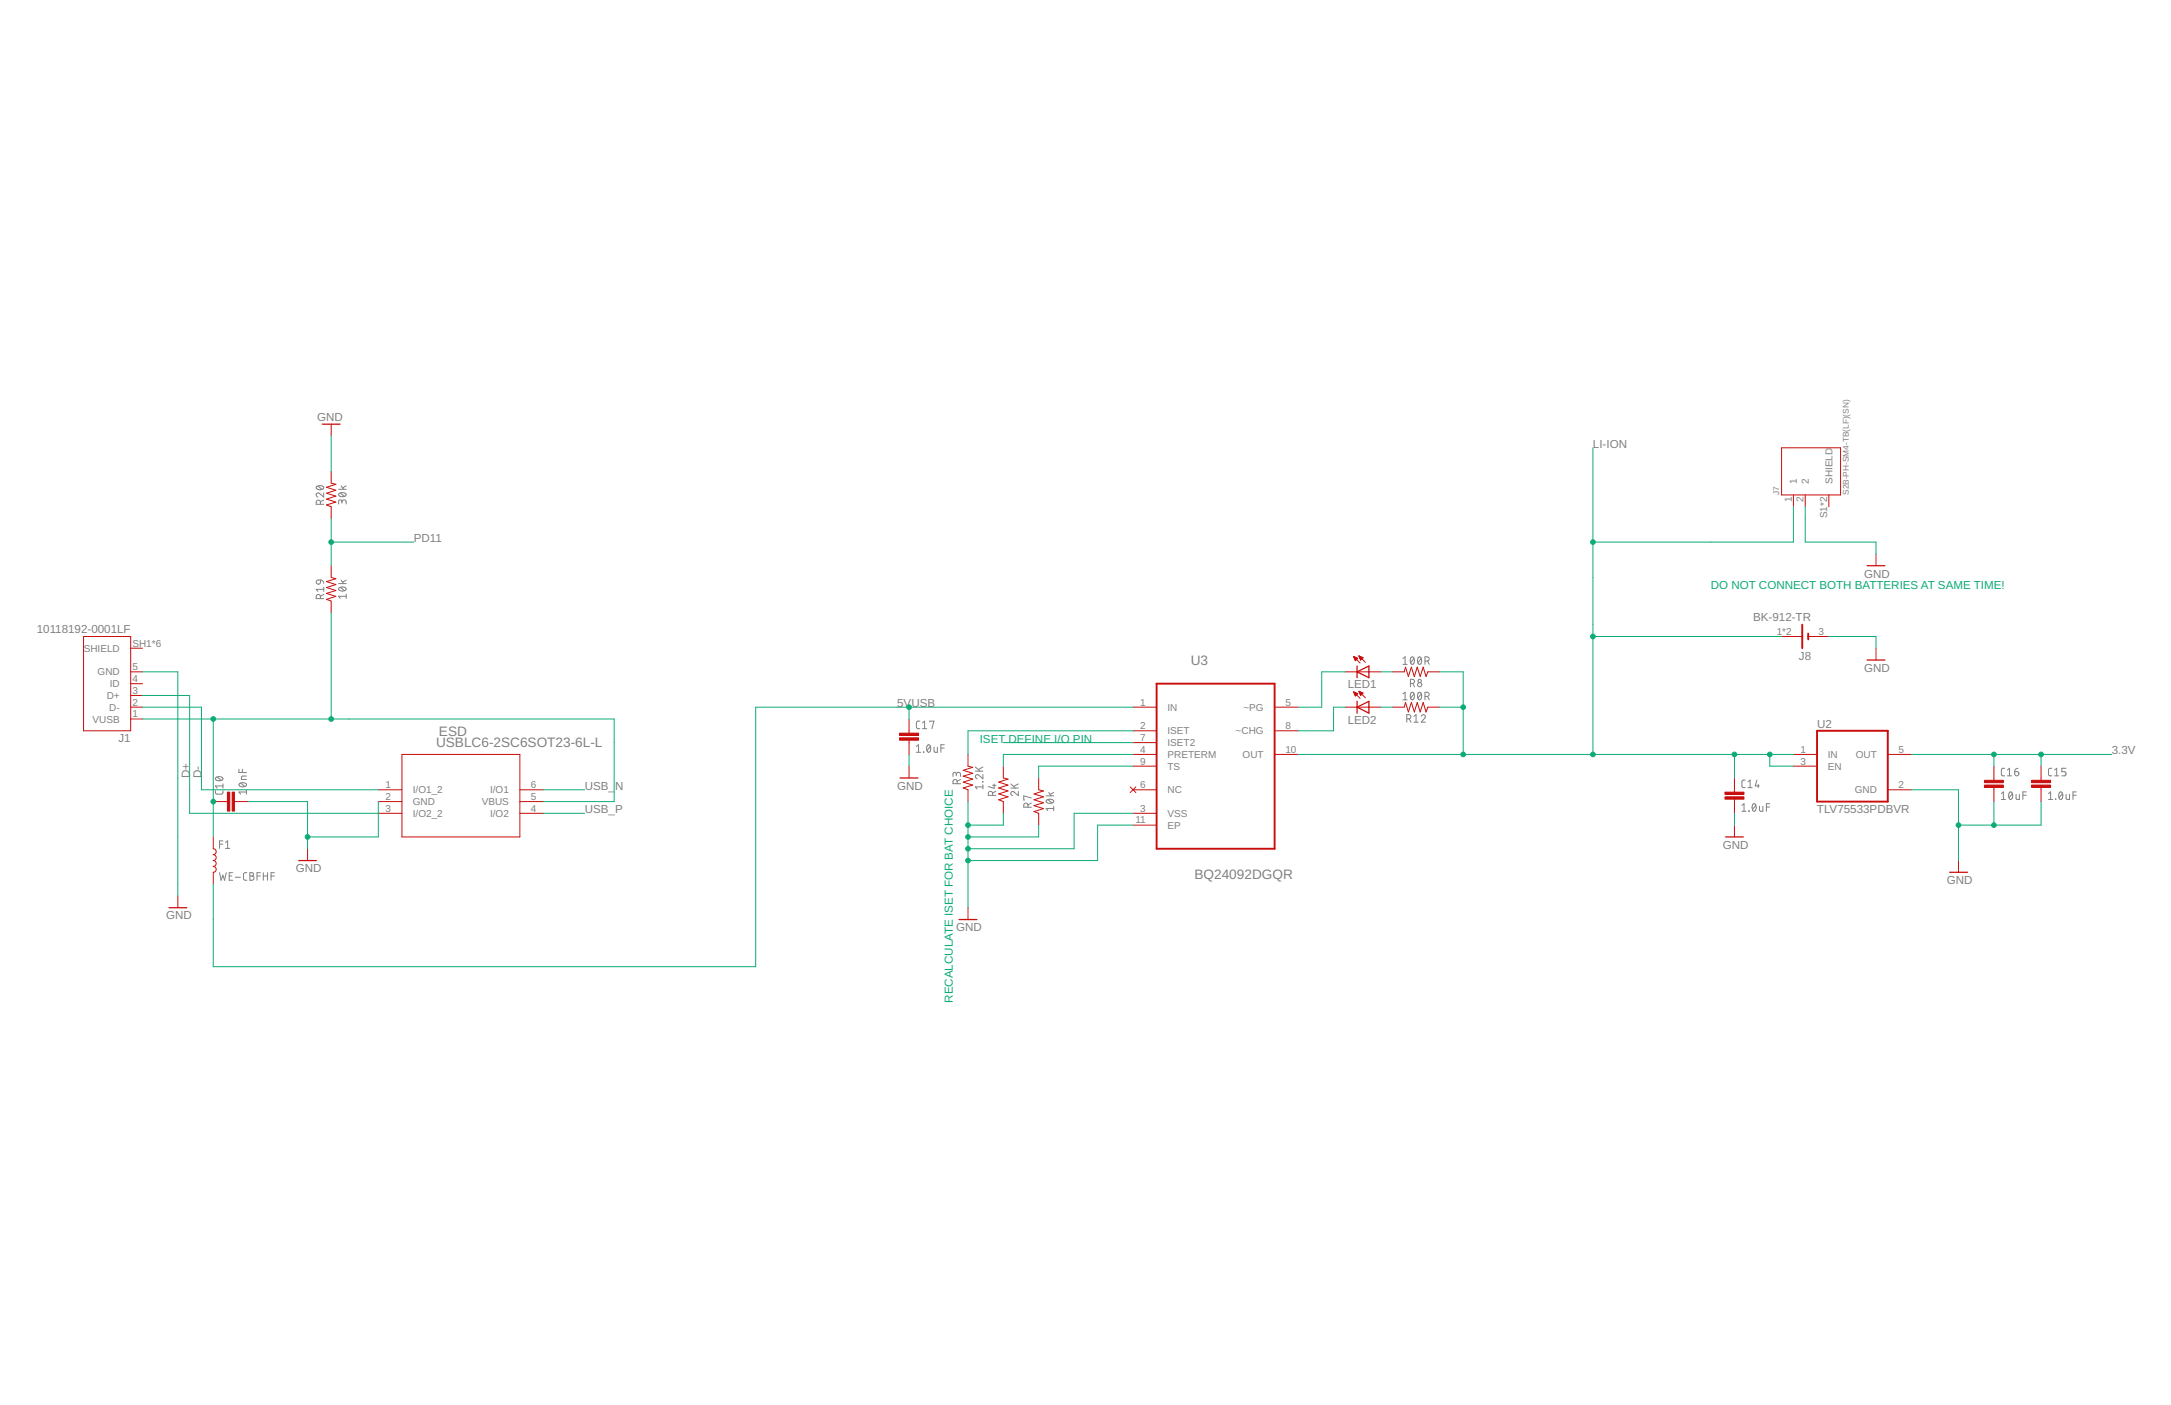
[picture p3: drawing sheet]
<svg xmlns="http://www.w3.org/2000/svg" width="432mm" height="279mm" viewBox="0 0 432 279" stroke-linecap="round" stroke-linejoin="round" font-family="sans-serif">
<g fill="none" stroke="#808080" stroke-width=".2">
<path d="M63 96.8a.95 .95 0 0 1 1.4 .2 .88 .88 0 0 1-1.5 0zM63.2 96.6l.9 .7M64.4 98v.8l-.8-.7a.41 .41 0 0 0-.7 .2 .41 .41 0 0 0 .3 .5M64.4 99.4l-.7 .4M67.4 97.3h1.5M67.4 98.1a.96 .96 0 0 1 1.5 .3 .88 .88 0 0 1-1.5 0zM67.7 98l.8 .7M67.8 96.6l.5 .7M68 99.8a.42 .42 0 0 1 .4-.4 .42 .42 0 0 1 .5 .4v.4M68.9 96.6l-.8 .4M63 115.5l.7-.2v.5a.42 .42 0 0 1-.6 .3 .42 .42 0 0 1-.1-.6zM63.7 119v-.4a.42 .42 0 0 0-.4-.4 .42 .42 0 0 0-.4 .4v.4h1.5"/>
<path d="M63.7 115.3l.4 .2 .3 .5M63.7 100.3v-.4a.42 .42 0 0 0-.4-.5 .42 .42 0 0 0-.4 .5v.4h1.5M64.4 118.2l-.7 .3M64.4 117.2h-1.5l.3 .4M64.4 116.8v.8M67.4 116.1h1.5M67.4 116.9a.98 .98 0 0 1 1.5 .2 .9 .9 0 0 1-1.5 0zM67.7 116.8l.8 .7M67.8 115.4l.5 .7M68 100.1v-.5l-.4-.2-.2 .2v.6M68.9 118.6h-1.5l.3 .4M68.9 118.2v.8"/>
<path d="M68.9 115.4l-.8 .4M279 131l.5-.4v1.5M279 138l.5-.3v1.5M279 132.1h.9M279 139.2h.9M280.5 135.9h.4a.41 .41 0 0 0 .4-.4 .41 .41 0 0 0-.4-.4h-.4v1.5M280.7 130.7l.2-.1a.88 .88 0 0 1 0 1.5 .95 .95 0 0 1-.2-1.4zM280.7 137.8l.2-.1a.88 .88 0 0 1 0 1.5 .98 .98 0 0 1-.2-1.4zM281 135.9l.3 .7M281.2 131l-.6 .8M281.2 138l-.6 .8M282.1 130.7l.2-.1a.88 .88 0 0 1 0 1.5 .95 .95 0 0 1-.2-1.4z"/>
<path d="M282.1 137.8l.2-.1a.88 .88 0 0 1 0 1.5 .98 .98 0 0 1-.2-1.4zM282.7 131l-.7 .8M282.7 138l-.7 .8M283.4 131.5h.4a.42 .42 0 0 0 .5-.5 .42 .42 0 0 0-.5-.4h-.4v1.5M283.4 138.5h.4a.41 .41 0 0 0 .5-.4 .41 .41 0 0 0-.5-.4h-.4v1.5M283.9 131.5l.4 .6M283.9 138.5l.4 .7M42.8 157.2l.1 .5 .3 .2h.9l.2-.2v-.5M42.9 154.6a.96 .96 0 0 1 1.4 .3 .88 .88 0 0 1-1.5 0zM43.2 154.5l.8 .7M44.3 155.9v.8M44.3 156.3h-1.5l.4 .4"/>
<path d="M47.5 153v.6h1.5M47.6 155.8a.95 .95 0 0 1 1.4 .3 .88 .88 0 0 1-1.5 0zM47.9 155.7l.8 .7M48.2 153v.6M49 154.3h-.7l-.3 .3v.4h1M49 157.5h-1.5l.4 .4M49 157.1v.8M182.3 148.4l.4-.3v1.5M182.3 149.6h.8M182.9 143.4h-.4l-.2 .3v1l.2 .2h.4M183.5 144.9h.8M183.5 143.7l.4-.3v1.5"/>
<path d="M183.7 149.5v.1zM184.5 148.2l.2-.1a.88 .88 0 0 1 0 1.5 .96 .96 0 0 1-.2-1.4zM184.9 143.6v-.2h.9l-.5 1.5M185 148.4l-.6 .9M185.8 148.6v.8l.2 .2h.4v-1M187.1 148.8h.7M187.8 148.1h-.7v1.5M190.2 154a.42 .42 0 0 1 .4-.4 .42 .42 0 0 1 .5 .4v.4M190.2 154.2v-.4l-.4-.2-.2 .2-.1 .6M190.4 155.9v-.5a.41 .41 0 0 0-.4-.4 .41 .41 0 0 0-.5 .4v.5h1.6M191.1 155l-.7 .3M194 153.4h1.5"/>
<path d="M194 152.5l.9 .9M195.4 155.4l.1 .1zM195.5 154v.9l-.8-.7a.41 .41 0 0 0-.7 .1 .41 .41 0 0 0 .3 .6M195.5 156.5h-1.5l.3 .4M195.5 156.1v.8M195.5 152.5l-.9 .5M197.4 158.2v-.4a.42 .42 0 0 0-.4-.4 .42 .42 0 0 0-.4 .4v.4h1.5M197.4 156.2h.7M197.7 155.9v.9l-1.1-.4M198.1 157.4l-.7 .3M201 156.7h1.5M201 155.9l1 .8"/>
<path d="M202.5 157.4v.8l-.8-.7a.41 .41 0 0 0-.6 .2 .41 .41 0 0 0 .3 .5M202.5 155.9l-.9 .5M205.1 158.7l-1.5-.4v.8h.2M205.1 159.7l-.7 .3M208.1 158.3h1.5M208.2 159.1a.95 .95 0 0 1 1.4 .2 .88 .88 0 0 1-1.5 0zM208.4 159l.8 .7M208.6 157.6l.5 .7M209.6 157.6l-.7 .4M279.8 143h.4a.42 .42 0 0 0 .4-.5 .42 .42 0 0 0-.4-.4h-.4v1.5M280.3 143l.3 .6M281.2 142.5l.4-.4v1.5"/>
<path d="M281.2 143.6h.9M282.7 142.5a.41 .41 0 0 1 .6-.4 .41 .41 0 0 1 .1 .7l-.7 .8h.8M347.1 155.1l-.4 .1-.2 .3v.9l.2 .2h.4M347.7 156.6h.8M347.7 155.5l.4-.4v1.5M348.7 159.9l.2-.1a.88 .88 0 0 1 0 1.5 .98 .98 0 0 1-.2-1.4zM349.4 155.1l-.3 1.2h.8M349.7 156v.6M352 159.8h-.7v1.5M398.1 159h.8M398.1 157.8l.4-.3v1.5M398.7 152.8h-.4l-.2 .3v1.1l.6 .1"/>
<path d="M399.3 154.3h.8M399.3 153.1l.4-.3v1.5M399.7 157.6l.2-.1a.9 .9 0 0 1 0 1.5 .92 .92 0 0 1-.2-1.4zM400.2 157.8l-.6 .8M400.7 153.5h.5a.42 .42 0 0 1 .3 .4 .42 .42 0 0 1-.4 .4 .42 .42 0 0 1-.4-.4zM401 158v.7l.2 .3h.4v-1M401.4 152.8l-.6 .3-.1 .4M402.3 158.1h.7M403 157.5h-.7v1.5M407.4 157.8l.5-.3v1.5M407.4 159h.9M408.1 152.8h-.5l-.2 .3 .1 1.1 .6 .1"/>
<path d="M408.6 154.3h.9M408.6 153.1l.5-.3v1.5M408.8 158.9l.1 .1zM409.6 157.6l.3-.1a.88 .88 0 0 1 0 1.5 .96 .96 0 0 1-.3-1.4zM410.2 157.8l-.7 .8M410.9 152.8h-.8v.7h.5a.42 .42 0 0 1 .3 .4 .42 .42 0 0 1-.3 .4h-.5M410.9 158l.1 .8 .2 .2h.4v-1M412.3 158.1h.7M413 157.5h-.7v1.5M43.7 173.5l.3 1.5 .3-1 .4 1 .3-1.5M43.7 167.9h.6M44.3 167.2h-.6v1.5"/>
<path d="M44.9 167.5l.4-.3v1.5M44.9 168.7h.8M45.6 174.2h.5M46.3 173.5h-.7v1.5h.7M46.8 174.5h1M49.1 173.5l-.5 .1-.2 .3 .1 .9 .1 .2h.5M49.7 173.5l.7 .2v.2l-.3 .3a.42 .42 0 0 1 .4 .4 .42 .42 0 0 1-.4 .4h-.4zM49.7 174.2h.4M51.1 174.2h.7M51.8 173.5h-.7v1.5M52.4 174.2h.8M52.4 173.5v1.5"/>
<path d="M53.2 173.5v1.5M53.9 174.2h.7M54.6 173.5h-.7v1.5M204.4 160.5v-.4a.41 .41 0 0 0-.4-.4 .41 .41 0 0 0-.4 .4v.4h1.5M209.6 160.8h-1.5l.3 .4M209.6 160.4v.8M346.5 160.1l.4-.3v1.5M346.5 161.3h.8M347.8 161.2l.1 .1zM349.2 160.1l-.6 .9M349.9 160.3l.1 .9 .2 .1h.4v-1M351.3 160.5h.7"/>
<circle cx="282.4" cy="135.4" r=".34"/>
<circle cx="282.4" cy="136.2" r=".42"/>
</g>
<g fill="none" stroke="#c90d0c" stroke-width=".25">
<path d="M64.1 84.3h3.5M371.4 112.5h3.5M269.9 133.6l2.4-1.2v2.4zM269.9 132.4v2.4M269.9 139.5v2.3M371.4 131.3h3.5M179 154.7h3.6M269.9 140.6l2.4-1.1v2.3zM59.4 171.1h3.5M343.2 166.4h3.5M387.8 173.5h3.5M33.6 180.5h3.5"/>
<path d="M190.8 182.9h3.5"/>
</g>
<g fill="none" stroke="#c90d0c" stroke-width=".2">
<path d="M65.9 84.3v2.4M65.9 93.7v2.4l.9 .2-1.9 .6 1.9 .6-1.9 .6 1.9 .6-1.9 .6 1.9 .5-1.9 .6 1 .4v2.3M354.4 89h11.7v9.4h-11.7zM356.7 98.4v2.4M359.1 98.4v2.4M363.7 98.4v2.4M65.9 112.5v2.4l.9 .2-1.9 .6 1.9 .5-1.9 .6 1.9 .6-1.9 .6 1.9 .6-1.9 .6 1 .3v2.4M373.1 110.2v2.3M16.6 126.6h9.4v18.7h-9.4zM26 138.3h2.3M26 136h2.3M26 133.6h2.3"/>
<path d="M26 128.9h2.3M267.6 133.6h7M269.2 130.6l1.3 1.2M269.2 130.6l.8 .3-.4 .5M269.2 130.6l.4 .8M269.2 137.6l1.3 1.3M269.2 137.6l.8 .3-.4 .5zM269.2 130.6h.1M269.3 137.7h.1M269.3 130.7h.3M269.3 137.8h.4M269.3 130.8h.5"/>
<path d="M269.3 137.9h.6M269.4 130.9h.6M269.4 138h.6M269.4 131h.5M269.5 138.1h.4M269.5 131.1h.3M269.5 138.2h.3M269.5 131.3h.2M269.5 138.3h.1M269.6 131.4h.1M270.3 130.4l1.3 1.3M270.3 130.4l.8 .4-.5 .5"/>
<path d="M270.3 130.4l.3 .9M270.3 137.5l1.3 1.3M270.3 137.5l.8 .3-.5 .5zM270.3 130.5h.1M270.3 137.6h.2M270.3 130.6h.3M270.4 137.7h.3M270.4 130.7h.5M270.4 137.8h.6M270.4 130.8h.7M270.4 137.9h.6M270.5 130.9h.5"/>
<path d="M270.5 138h.4M270.5 131h.3M270.6 138.1h.2M270.6 131.1h.1M270.6 138.2h.1M270.6 131.3h.1M277 133.6h2.3l.2-.9 .6 1.8 .6-1.8 .6 1.8 .6-1.8 .6 1.8 .6-1.8 .5 1.8 .4-.9h2.3M354.4 126.6h4.1M359.6 126.6h4.1M373.1 128.9v2.4M26 143h2.3M26 140.6h2.3"/>
<path d="M42.4 159.4h2.8M46.6 159.4h2.8M75.2 159.4h4.7M75.2 157.1h4.7M79.9 150h23.5v16.4h-23.5zM103.4 159.4h4.7M103.4 157.1h4.7M180.8 143v2.8M180.8 147.2v2.8M180.8 152.4v2.3M192.5 150v2.4l1 .2-1.9 .6 1.9 .6-1.9 .5 1.9 .6-1.9 .6 1.9 .6-1.9 .6 .9 .4v2.3M199.6 152.4v2.3l.9 .2-1.9 .6 1.9 .6-1.9 .6 1.9 .6-1.9 .6 1.9 .6-1.9 .5 1 .4v2.3"/>
<path d="M206.6 154.7v2.4l.9 .2-1.8 .6 1.8 .6-1.8 .5 1.8 .6-1.8 .6 1.8 .6-1.8 .6 .9 .3v2.4M224.8 156.5l1.1 1.1M225.4 157.1h4.6M225.4 150h4.6M225.4 145.3h4.6M225.4 140.6h4.6M225.4 152.4h4.6M225.4 147.7h4.6M225.9 156.5l-1.1 1.1M253.5 150h4.7M253.5 145.3h4.7M253.5 140.6h4.7"/>
<path d="M267.6 140.6h7M277 140.6h2.3l.2-.9 .6 1.9 .6-1.9 .6 1.9 .6-1.9 .6 1.9 .6-1.9 .5 1.9 .4-1h2.3M345 154.7v2.8M345 158.9v2.8M356.7 150h4.7M356.7 152.4h4.7M375.5 157.1h4.7M375.5 150h4.7M396.6 152.4v2.8M396.6 156.6v2.8M406 152.4v2.8M406 156.6v2.8"/>
<path d="M35.4 178.2v2.3M42.4 166.4v2.4a.58 .58 0 0 1 .6 .6 .58 .58 0 0 1-.6 .5 .59 .59 0 0 1 .6 .6 .59 .59 0 0 1-.6 .6 .58 .58 0 0 1 .6 .6 .58 .58 0 0 1-.6 .6 .58 .58 0 0 1 .6 .6 .58 .58 0 0 1-.6 .6v2.3M61.2 168.8v2.3M75.2 161.7h4.7M103.4 161.7h4.7M225.4 161.7h4.6M225.4 164.1h4.6M345 164.1v2.3M389.5 171.1v2.4M192.5 180.5v2.4"/>
</g>
<g fill="#c90d0c" stroke="#c90d0c" stroke-width=".2">
<path d="M46.2 157.5h.4v3.8h-.4z"/>
<path d="M45.2 157.5h.5v3.8h-.5z"/>
<path d="M343.1 158.5h3.8v.4h-3.8z"/>
<path d="M343.1 157.5h3.8v.5h-3.8z"/>
<path d="M404.1 156.1h3.7v.5h-3.7z"/>
<path d="M404.1 155.2h3.7v.4h-3.7z"/>
<path d="M394.7 156.1h3.8v.5h-3.8z"/>
<path d="M394.7 155.2h3.8v.4h-3.8z"/>
<path d="M178.9 146.7h3.8v.5h-3.8z"/>
<path d="M178.9 145.8h3.8v.5h-3.8z"/>
</g>
<path d="M230 136h23.5v32.8h-23.5zM358.5 124.2v4.7M359.6 126v1.1M361.4 145.3h14.1v14.1h-14.1z" fill="none" stroke="#c90d0c" stroke-width=".38"/>
<g fill="none" stroke="#0dab76" stroke-width=".2">
<path d="M65.9 86.7v7M316.8 89v61M65.9 107.8h16.4M65.9 103.1v9.4M356.7 100.8v7h-39.9M359.1 100.8v7h14v2.4M28.3 133.6h7.1v44.6M28.3 138.3h9.4v23.4h37.5M65.9 121.9v21.1M267.6 133.6h-4.7v7h-4.7M274.6 133.6h2.4M286.3 133.6h4.7v16.4"/>
<path d="M316.8 126.6h37.6M363.7 126.6h9.4v2.3M28.3 143h93.9v16.4h-14.1M28.3 140.6h11.8v16.5h35.1M42.4 143v23.4M49.4 159.4h11.8v9.4M75.2 159.4v7h-14M108.1 157.1h8.2M180.8 140.6v2.4M180.8 150v2.4M192.5 159.4v21.1M199.6 147.7h25.8"/>
<path d="M225.4 145.3h-32.9v4.7M225.4 150h-25.8v2.4M225.4 152.4h-18.8v2.3M225.4 140.6h-75.1v51.6h-107.9v-16.4M258.2 150h98.5M267.6 140.6h-2.4v4.7h-7M274.6 140.6h2.4M286.3 140.6h4.7M345 150v4.7M352 150v2.4h4.7M380.2 157.1h9.3v14M380.2 150h39.8"/>
<path d="M396.6 150v2.4M396.6 159.4v4.7M406 159.4v4.7h-16.5M406 150v2.4M108.1 161.7h8.2M199.6 161.7v2.4h-7.1M206.6 164.1v2.3h-14.1M225.4 164.1h-7.1v7h-25.8M225.4 161.7h-11.8v7.1h-21.1M345 161.7v2.4"/>
</g>
<g fill="#0dab76" stroke="#0dab76" stroke-width=".2">
<circle cx="61.2" cy="166.4" r=".47"/>
<circle cx="396.6" cy="164.1" r=".47"/>
<circle cx="389.5" cy="164.1" r=".47"/>
<circle cx="192.5" cy="164.1" r=".47"/>
<circle cx="192.5" cy="166.4" r=".47"/>
<circle cx="192.5" cy="168.8" r=".47"/>
<circle cx="192.5" cy="171.1" r=".47"/>
<circle cx="42.4" cy="159.4" r=".47"/>
<circle cx="42.4" cy="143" r=".47"/>
<circle cx="65.9" cy="143" r=".47"/>
<circle cx="180.8" cy="140.6" r=".47"/>
<circle cx="396.6" cy="150" r=".47"/>
<circle cx="406" cy="150" r=".47"/>
<circle cx="352" cy="150" r=".47"/>
<circle cx="345" cy="150" r=".47"/>
<circle cx="291" cy="140.6" r=".47"/>
<circle cx="291" cy="150" r=".47"/>
<circle cx="316.8" cy="150" r=".47"/>
<circle cx="316.8" cy="107.8" r=".47"/>
<circle cx="316.8" cy="126.6" r=".47"/>
<circle cx="65.9" cy="107.8" r=".47"/>
</g>
<g font-size="2.7" fill="#808080">
<text x="236.8" y="132.2">U3</text>
<text x="86.7" y="148.6">USBLC6-2SC6SOT23-6L-L</text>
<text x="87.3" y="146.3">ESD</text>
<text x="237.6" y="174.7">BQ24092DGQR</text>
</g>
<g font-size="2.3" fill="#808080">
<text x="63.1" y="83.7">GND</text>
<text x="316.8" y="89">LI-ION</text>
<text x="82.3" y="107.8">PD11</text>
<text x="370.8" y="114.8">GND</text>
<text x="7.3" y="125.9">10118192-0001LF</text>
<text x="348.7" y="123.5">BK-912-TR</text>
<text x="357.8" y="131.2">J8</text>
<text x="268" y="136.9">LED1</text>
<text x="370.8" y="133.6">GND</text>
<text x="178.4" y="140.6">5V</text>
<text x="181.3" y="140.6">USB</text>
<text x="268" y="143.9">LED2</text>
<text x="23.6" y="147.5">J1</text>
<text x="361.4" y="144.7">U2</text>
<text x="37.7" y="154.7" transform="rotate(-90 37.7 154.7)">D+</text>
<text x="40.1" y="154.7" transform="rotate(-90 40.1 154.7)">D-</text>
<text x="420" y="150">3.3V</text>
<text x="116.3" y="157.1">USB_</text>
<text x="116.3" y="161.7">USB_P</text>
<text x="122.3" y="157.1">N</text>
<text x="178.4" y="157.1">GND</text>
<text x="361.4" y="161.8">TLV75533PDBVR</text>
<text x="58.8" y="173.5">GND</text>
<text x="342.6" y="168.8">GND</text>
<text x="387.2" y="175.8">GND</text>
<text x="33" y="182.9">GND</text>
<text x="190.2" y="185.2">GND</text>
</g>
<g font-size="2.3" fill="#0dab76">
<text x="340.3" y="117.2">DO NOT CONNECT BOTH BATTERIES AT SAME TIME!</text>
<text x="194.9" y="147.7">ISET DEFINE I/O PIN</text>
<text x="189.5" y="199.4" transform="rotate(-90 189.5 199.4)">RECALCULATE ISET FOR BAT CHOICE</text>
</g>
<g font-size="2" fill="#808080">
<text x="356.4" y="99.9" transform="rotate(-90 356.4 99.9)">1</text>
<text x="357.4" y="96.3" transform="rotate(-90 357.4 96.3)">1</text>
<text x="358.7" y="99.9" transform="rotate(-90 358.7 99.9)">2</text>
<text x="359.8" y="96.3" transform="rotate(-90 359.8 96.3)">2</text>
<text x="364.4" y="96.3" transform="rotate(-90 364.4 96.3)">SHIELD</text>
<text x="363.4" y="103.1" transform="rotate(-90 363.4 103.1)">S1*2</text>
<text x="16.6" y="129.6">SHIELD</text>
<text x="26.3" y="128.6">SH1*6</text>
<text x="353.4" y="126.2">1*2</text>
<text x="361.7" y="126.2">3</text>
<text x="19.4" y="134.3">GND</text>
<text x="21.8" y="136.6">ID</text>
<text x="26.3" y="138">3</text>
<text x="26.3" y="135.6">4</text>
<text x="26.3" y="133.3">5</text>
<text x="18.4" y="143.7">VUSB</text>
<text x="21.2" y="139">D+</text>
<text x="21.7" y="141.3">D-</text>
<text x="26.3" y="142.7">1</text>
<text x="26.3" y="140.3">2</text>
<text x="226.8" y="140.3">1</text>
<text x="232.2" y="141.3">IN</text>
<text x="247.3" y="141.3">~PG</text>
<text x="255.7" y="140.3">5</text>
<text x="226.8" y="145">2</text>
<text x="226.8" y="147.3">7</text>
<text x="226.8" y="149.7">4</text>
<text x="232.2" y="146">ISET</text>
<text x="232.2" y="148.4">ISET2</text>
<text x="245.8" y="146">~CHG</text>
<text x="255.7" y="145">8</text>
<text x="255.7" y="149.7">10</text>
<text x="358.1" y="149.7">1</text>
<text x="377.6" y="149.7">5</text>
<text x="226.8" y="152">9</text>
<text x="232.2" y="150.7">PRETERM</text>
<text x="232.2" y="153.1">TS</text>
<text x="247.2" y="150.7">OUT</text>
<text x="358.1" y="152">3</text>
<text x="363.6" y="150.7">IN</text>
<text x="363.6" y="153.1">EN</text>
<text x="369.1" y="150.7">OUT</text>
<text x="76.7" y="156.7">1</text>
<text x="76.7" y="159.1">2</text>
<text x="76.7" y="161.4">3</text>
<text x="82.1" y="157.8">I/O1_2</text>
<text x="82.1" y="160.1">GND</text>
<text x="95.8" y="160.1">VBUS</text>
<text x="97.5" y="157.7">I/O1</text>
<text x="105.6" y="161.4">4</text>
<text x="105.6" y="159.1">5</text>
<text x="105.6" y="156.7">6</text>
<text x="226.8" y="156.7">6</text>
<text x="226.8" y="161.4">3</text>
<text x="232.2" y="157.8">NC</text>
<text x="368.9" y="157.7">GND</text>
<text x="377.6" y="156.7">2</text>
<text x="82.1" y="162.4">I/O2_2</text>
<text x="97.5" y="162.4">I/O2</text>
<text x="225.8" y="163.8">11</text>
<text x="232.2" y="162.4">VSS</text>
<text x="232.2" y="164.8">EP</text>
</g>
<g font-size="1.7" fill="#808080">
<text x="353.9" y="98.4" transform="rotate(-90 353.9 98.4)">J7</text>
<text x="367.7" y="98.4" transform="rotate(-90 367.7 98.4)">S2B-PH-SM4-TB(LF)(SN)</text>
</g>
</svg>
